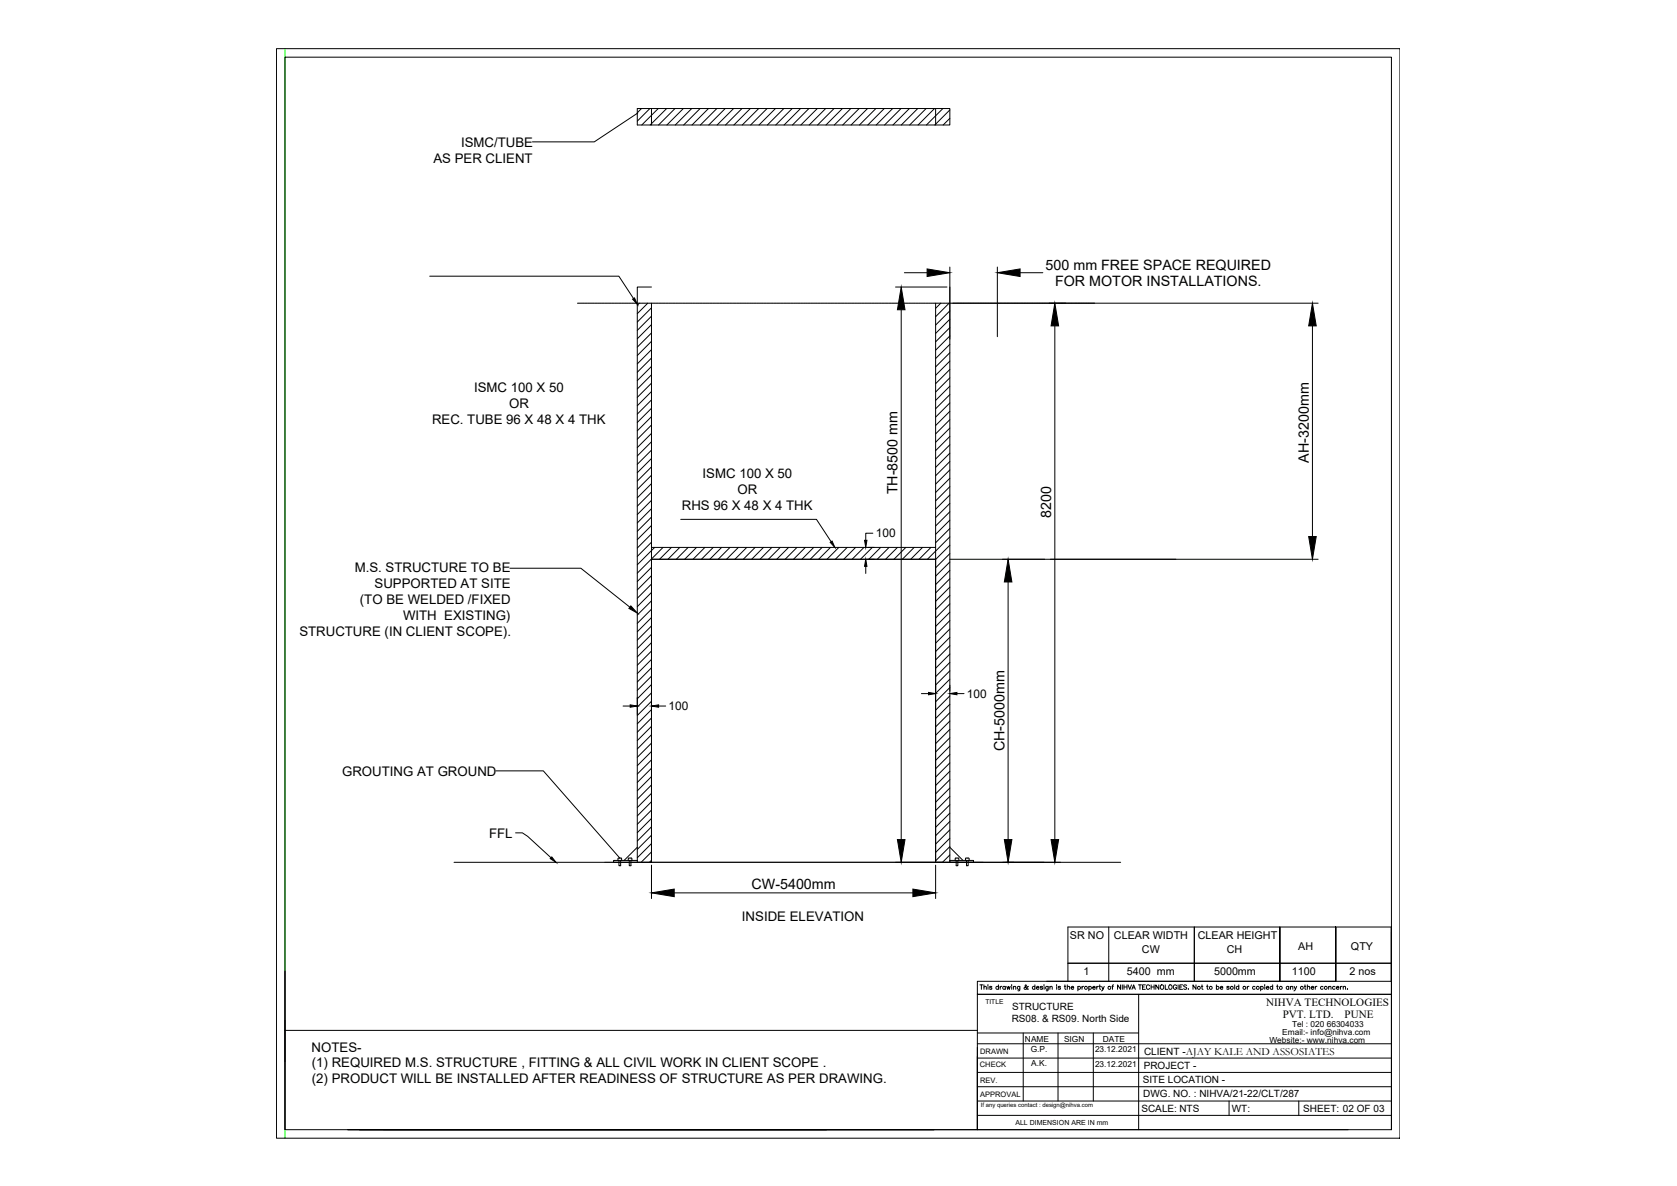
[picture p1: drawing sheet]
<svg xmlns="http://www.w3.org/2000/svg" width="594mm" height="420mm" viewBox="0 0 594 420" stroke-linecap="round" stroke-linejoin="round" font-family="sans-serif">
<!-- layer: 0 -->
<path d="M101 17.2v386" fill="none" stroke="#0f0" stroke-width=".35"/>
<!-- layer: at_Rect -->
<path d="M230.8 305.5v-107.4h100.6v107.4" fill="none" stroke="#000" stroke-width=".35"/>
<!-- layer: 0 -->
<path d="M230.8 305.5h100.6" fill="none" stroke="#a6a6a6" stroke-width=".35"/>
<g fill="none" stroke="#000" stroke-width=".35">
<path d="M97.9 17.2h398v386h-398zM101 20.3h391.9v379.9h-391.9zM225.8 38.4h110.7v5.9h-110.7zM227.3 38.4l-1.5 1.5M230.2 38.4l-4.4 4.5M230.8 38.4v5.9M233.2 38.4l-5.8 5.9M236.2 38.4l-5.9 5.9M239.1 38.4l-5.8 5.9M242.1 38.4l-5.9 5.9M245 38.4l-5.8 5.9M248 38.4l-5.8 5.9"/>
<path d="M251 38.4l-5.9 5.9M253.9 38.4l-5.8 5.9M256.9 38.4l-5.8 5.9M259.9 38.4l-5.9 5.9M262.8 38.4l-5.8 5.9M265.8 38.4l-5.8 5.9M268.8 38.4l-5.9 5.9M271.7 38.4l-5.8 5.9M274.7 38.4l-5.8 5.9M277.7 38.4l-5.9 5.9M280.6 38.4l-5.8 5.9M283.6 38.4l-5.8 5.9"/>
<path d="M286.6 38.4l-5.9 5.9M289.5 38.4l-5.8 5.9M292.5 38.4l-5.8 5.9M295.5 38.4l-5.9 5.9M298.4 38.4l-5.8 5.9M301.4 38.4l-5.8 5.9M304.4 38.4l-5.9 5.9M307.3 38.4l-5.8 5.9M310.3 38.4l-5.8 5.9M313.3 38.4l-5.9 5.9M316.2 38.4l-5.8 5.9M319.2 38.4l-5.8 5.9"/>
<path d="M322.2 38.4l-5.9 5.9M325.1 38.4l-5.8 5.9M328.1 38.4l-5.9 5.9M331.1 38.4l-5.9 5.9M331.4 38.4v5.9M334 38.4l-5.8 5.9M336.5 38.9l-5.4 5.4M225.7 40.2l-15.2 10.1h-21.9M336.5 41.9l-2.4 2.4M152.2 97.8h67l5.2 8M320.4 96.6h8M336.5 94.6v210.9h8.4v-.7h-8.4"/>
<path d="M353.3 94.6v24.7M361.4 96.6h8M204.6 107.4h.2M204.9 107.4h.4M205.4 107.4h.4M205.9 107.4h.4M206.4 107.4h.4M206.9 107.4h.4M207.4 107.4h.4M207.9 107.4h.4M208.4 107.4h.4M208.9 107.4h.4"/>
<path d="M209.4 107.4h.4M209.9 107.4h.4M210.4 107.4h.4M210.9 107.4h.4M211.4 107.4h.4M211.9 107.4h.4M212.4 107.4h.4M212.9 107.4h.4M213.4 107.4h.4M213.9 107.4h.4M214.4 107.4h.4M214.9 107.4h.4"/>
<path d="M215.4 107.4h.4M215.9 107.4h.4M216.4 107.4h.4M216.9 107.4h.4M217.5 107.4h.4M218 107.4h.4M218.5 107.4h.4M219 107.4h.4M219.5 107.4h.4M220 107.4h.4M220.5 107.4h.4M221 107.4h.4"/>
<path d="M221.5 107.4h.4M222 107.4h.4M222.5 107.4h.4M223 107.4h.4M223.5 107.4h.4M224 107.4h.4M224.5 107.4h.4M225 107.4h.4M225.5 107.4h.4M226 107.4h.4M226.9 107.4h-.4l-.7 .8M227 107.4h.4"/>
<path d="M227.5 107.4h.4M228 107.4h.4M228.5 107.4h.4M229 107.4h.5l-3.7 3.7M229.5 107.4h.4M230 107.4h.4M230.5 107.4h.4M230.8 101.7h-5v203.1M230.8 107.4v86.5h100.6v-86.5M230.8 109.1l-5 5M230.8 112l-5 5.1M230.8 115l-5 5"/>
<path d="M230.8 118l-5 5M231 107.4h.4M231.5 107.4h.5M232 107.4h.4M232.6 107.4h.4M233.1 107.4h.4M233.6 107.4h.4M234.1 107.4h.4M234.6 107.4h.4M235.1 107.4h.4M235.6 107.4h.4M236.1 107.4h.4"/>
<path d="M236.6 107.4h.4M237.1 107.4h.4M237.6 107.4h.4M238.1 107.4h.4M238.6 107.4h.4M239.1 107.4h.4M239.6 107.4h.4M240.1 107.4h.4M240.6 107.4h.4M241.1 107.4h.4M241.6 107.4h.4M242.1 107.4h.4"/>
<path d="M242.6 107.4h.4M243.1 107.4h.4M243.6 107.4h.4M244.1 107.4h.4M244.6 107.4h.4M245.1 107.4h.4M245.6 107.4h.4M246.1 107.4h.4M246.6 107.4h.4M247.1 107.4h.5M247.6 107.4h.4M248.2 107.4h.4"/>
<path d="M248.7 107.4h.4M249.2 107.4h.4M249.7 107.4h.4M250.2 107.4h.4M250.7 107.4h.4M251.2 107.4h.4M251.7 107.4h.4M252.2 107.4h.4M252.7 107.4h.4M253.2 107.4h.4M253.7 107.4h.4M254.2 107.4h.4"/>
<path d="M254.7 107.4h.4M255.2 107.4h.4M255.7 107.4h.4M256.2 107.4h.4M256.7 107.4h.4M257.2 107.4h.4M257.7 107.4h.4M258.2 107.4h.4M258.7 107.4h.4M259.2 107.4h.4M259.7 107.4h.4M260.2 107.4h.4"/>
<path d="M260.7 107.4h.4M261.2 107.4h.4M261.7 107.4h.4M262.2 107.4h.4M262.7 107.4h.5M263.2 107.4h.4M263.8 107.4h.4M264.3 107.4h.4M264.8 107.4h.4M265.3 107.4h.4M265.8 107.4h.4M266.3 107.4h.4"/>
<path d="M266.8 107.4h.4M267.3 107.4h.4M267.8 107.4h.4M268.3 107.4h.4M268.8 107.4h.4M269.3 107.4h.4M269.8 107.4h.4M270.3 107.4h.4M270.8 107.4h.4M271.3 107.4h.4M271.8 107.4h.4M272.3 107.4h.4"/>
<path d="M272.8 107.4h.4M273.3 107.4h.4M273.8 107.4h.4M274.3 107.4h.4M274.8 107.4h.4M275.3 107.4h.4M275.8 107.4h.4M276.3 107.4h.4M276.8 107.4h.4M277.3 107.4h.4M277.8 107.4h.5M278.3 107.4h.5"/>
<path d="M278.9 107.4h.4M279.4 107.4h.4M279.9 107.4h.4M280.4 107.4h.4M280.9 107.4h.4M281.4 107.4h.4M281.9 107.4h.4M282.4 107.4h.4M282.9 107.4h.4M283.4 107.4h.4M283.9 107.4h.4M284.4 107.4h.4"/>
<path d="M284.9 107.4h.4M285.4 107.4h.4M285.9 107.4h.4M286.4 107.4h.4M286.9 107.4h.4M287.4 107.4h.4M287.9 107.4h.4M288.4 107.4h.4M288.9 107.4h.4M289.4 107.4h.4M289.9 107.4h.4M290.4 107.4h.4"/>
<path d="M290.9 107.4h.4M291.4 107.4h.4M291.9 107.4h.4M292.4 107.4h.4M292.9 107.4h.4M293.5 107.4h.4M293.9 107.4h.5M294.5 107.4h.4M295 107.4h.4M295.5 107.4h.4M296 107.4h.4M296.5 107.4h.4"/>
<path d="M297 107.4h.4M297.5 107.4h.4M298 107.4h.4M298.5 107.4h.4M299 107.4h.4M299.5 107.4h.4M300 107.4h.4M300.5 107.4h.4M301 107.4h.4M301.5 107.4h.4M302 107.4h.4M302.5 107.4h.4"/>
<path d="M303 107.4h.4M303.5 107.4h.4M304 107.4h.4M304.5 107.4h.4M305 107.4h.4M305.5 107.4h.4M306 107.4h.4M306.5 107.4h.4M307 107.4h.4M307.5 107.4h.4M308 107.4h.4M308.5 107.4h.4"/>
<path d="M309.1 107.4h.4M309.5 107.4h.5M310.1 107.4h.4M310.6 107.4h.4M311.1 107.4h.4M311.6 107.4h.4M312.1 107.4h.4M312.6 107.4h.4M313.1 107.4h.4M313.6 107.4h.4M314.1 107.4h.4M314.6 107.4h.4"/>
<path d="M315.1 107.4h.4M315.6 107.4h.4M316.1 107.4h.4M316.6 107.4h.4M317.1 107.4h.4M317.2 101.7h18.3M317.6 107.4h.4M318.1 107.4h.4M318.6 107.4h.4M319.1 107.4h.4M319.3 109.7v187.7M319.6 107.4h.4"/>
<path d="M320.1 107.4h.4M320.6 107.4h.4M321.1 107.4h.4M321.6 107.4h.4M322.1 107.4h.4M322.6 107.4h.4M323.1 107.4h.4M323.6 107.4h.4M324.1 107.4h.5M324.7 107.4h.4M325.2 107.4h.4M325.7 107.4h.4"/>
<path d="M326.2 107.4h.4M326.7 107.4h.4M327.2 107.4h.4M327.7 107.4h.4M328.2 107.4h.4M328.7 107.4h.4M329.2 107.4h.4M329.7 107.4h.4M330.2 107.4h.4M330.7 107.4h.4M331.2 107.4h.4M331.7 107.4h.4"/>
<path d="M332.2 107.4h.4M332.7 107.4h.4M333.2 107.4h.4M333.3 107.4l-1.9 1.8M333.7 107.4h.4M334.2 107.4h.4M334.7 107.4h.4M335.2 107.4h.4M335.7 107.4h.4M336.5 110.1l-5.1 5.1M336.5 113.1l-5.1 5M336.5 116.1l-5.1 5"/>
<path d="M336.5 119l-5.1 5.1M336.6 107.4h-.4l-4.8 4.8M336.7 107.4h.4M337.2 107.4h129.8M373.7 115.5v181.9M464.9 115.5v74.6M230.8 120.9l-5 5.1M230.8 123.9l-5 5M230.8 126.8l-5 5.1M230.8 129.8l-5 5M230.8 132.8l-5 5M230.8 135.7l-5 5.1"/>
<path d="M230.8 138.7l-5 5M336.5 122l-5.1 5M336.5 125l-5.1 5M336.5 127.9l-5.1 5M336.5 130.9l-5.1 5M336.5 133.8l-5.1 5.1M336.5 136.8l-5.1 5M336.5 139.8l-5.1 5M230.8 141.7l-5 5M230.8 144.6l-5 5.1M230.8 147.6l-5 5M230.8 150.6l-5 5"/>
<path d="M230.8 153.5l-5 5.1M230.8 156.5l-5 5M230.8 159.5l-5 5M336.5 142.7l-5.1 5.1M336.5 145.7l-5.1 5M336.5 148.7l-5.1 5M336.5 151.6l-5.1 5.1M336.5 154.6l-5.1 5M336.5 157.6l-5.1 5M230.8 162.4l-5 5.1M230.8 165.4l-5 5M230.8 168.4l-5 5"/>
<path d="M230.8 171.3l-5 5.1M230.8 174.3l-5 5M230.8 177.3l-5 5M336.5 160.5l-5.1 5.1M336.5 163.5l-5.1 5M336.5 166.5l-5.1 5M336.5 169.4l-5.1 5.1M336.5 172.4l-5.1 5M336.5 175.4l-5.1 5M336.5 178.3l-5.1 5.1M230.8 193.9v111.6M230.8 180.2l-5 5.1"/>
<path d="M230.8 183.2l-5 5M230.8 186.2l-5 5M230.8 189.1l-5 5.1M230.8 192.1l-5 5M231.9 193.9l-6.1 6.2M234.9 193.9l-9.1 9.2M237.8 193.9l-4.2 4.2M240.8 193.9l-4.2 4.2M241.1 184h48.1l5.2 7.9M243.8 193.9l-4.2 4.2M246.7 193.9l-4.2 4.2M249.7 193.9l-4.2 4.2"/>
<path d="M252.7 193.9l-4.2 4.2M255.6 193.9l-4.2 4.2M258.6 193.9l-4.2 4.2M261.6 193.9l-4.2 4.2M264.5 193.9l-4.2 4.2M267.5 193.9l-4.2 4.2M270.5 193.9l-4.2 4.2M273.4 193.9l-4.2 4.2M276.4 193.9l-4.2 4.2M279.4 193.9l-4.2 4.2M282.3 193.9l-4.2 4.2M285.3 193.9l-4.2 4.2"/>
<path d="M288.3 193.9l-4.2 4.2M291.2 193.9l-4.2 4.2M294.2 193.9l-4.2 4.2M297.2 193.9l-4.2 4.2M300.1 193.9l-4.2 4.2M303.1 193.9l-4.2 4.2M306.1 193.9l-4.2 4.2M307.4 198.1h2.3M307.4 193.9h2.3M309 193.9l-4.2 4.2M309.2 188.9h-2.5v2.5M312 193.9l-4.2 4.2"/>
<path d="M315 193.9l-4.2 4.2M317.9 193.9l-4.2 4.2M320.9 193.9l-4.2 4.2M323.8 193.9l-4.1 4.2M326.8 193.9l-4.2 4.2M329.8 193.9l-4.2 4.2M331.4 193.9v111.6M336.5 190.2l-8 7.9M336.5 181.3l-5.1 5M336.5 184.3l-5.1 5M336.5 187.2l-5.1 5.1M336.5 193.2l-5.1 5"/>
<path d="M336.5 196.1l-5.1 5.1M336.5 199.1l-5.1 5M336.5 198.1h130.5M180.6 201.3h25.2l17.3 13.8M230.8 201l-5 5M230.8 204l-5 5M230.8 206.9l-5 5.1M230.8 209.9l-5 5M230.8 212.9l-5 5M230.8 215.8l-5 5M230.8 218.8l-5 5M306.7 200.6v2.6"/>
<path d="M336.5 202.1l-5.1 5M336.5 205l-5.1 5.1M336.5 208l-5.1 5M336.5 211l-5.1 5M336.5 213.9l-5.1 5.1M336.5 216.9l-5.1 5M336.5 219.8l-5.1 5.1M357.1 206.2v91.2M230.8 221.7l-5 5.1M230.8 224.7l-5 5M230.8 227.7l-5 5M230.8 230.6l-5 5.1"/>
<path d="M230.8 233.6l-5 5M230.8 236.6l-5 5M230.8 239.5l-5 5.1M336.5 222.8l-5.1 5M336.5 225.8l-5.1 5M336.5 228.7l-5.1 5.1M336.5 231.7l-5.1 5M336.5 234.7l-5.1 5M336.5 237.6l-5.1 5.1M220.7 250.1h2.5M225.8 247.1v6M230.8 242.5l-5 5"/>
<path d="M230.8 245.5l-5 5M230.8 248.4l-5 5.1M230.8 251.4l-5 5M230.8 254.4l-5 5M230.8 257.3l-5 5.1M233.3 250.1h2.5M326.4 245.7h2.5M336.5 240.6l-5.1 5M336.5 243.6l-5.1 5M336.5 246.5l-5.1 5.1M336.5 249.5l-5.1 5M336.5 252.5l-5.1 5"/>
<path d="M336.5 255.4l-5.1 5.1M336.5 258.4l-5.1 5M339 245.7h2.5M175.6 273.1h16.9l27.1 30.9M230.8 260.3l-5 5M230.8 263.3l-5 5M230.8 266.2l-5 5.1M230.8 269.2l-5 5M230.8 272.2l-5 5M230.8 275.1l-5 5.1M230.8 278.1l-5 5M336.5 261.4l-5.1 5"/>
<path d="M336.5 264.3l-5.1 5.1M336.5 267.3l-5.1 5M336.5 270.3l-5.1 5M336.5 273.2l-5.1 5.1M336.5 276.2l-5.1 5M336.5 279.2l-5.1 5M182.6 295.1h2.5l1.8 1.2 8.3 7.6M230.8 281.1l-5 5M230.8 284l-5 5.1M230.8 287l-5 5M230.8 290l-5 5M230.8 292.9l-5 5.1"/>
<path d="M230.8 295.9l-5 5M230.8 298.9l-5 5M336.5 282.1l-5.1 5.1M336.5 285.1l-5.1 5M336.5 288.1l-5.1 5M336.5 291l-5.1 5.1M336.5 294l-5.1 5M336.5 297l-5.1 5M336.5 299.9l-5.1 5.1M160.8 305.5h236.2M218.9 304.2h1.3v.6h-.3v1.9h-.6v-1.9h-.4zM222.6 304.2h1.3v.6h-.4v1.9h-.6v-1.9h-.3z"/>
<path d="M225.8 304.8h-8.4v.7h6.7M225.8 304.8v.7M225.8 300.2l-4.7 4.6M230.8 306.5v11.8M230.8 301.8l-3.7 3.7M230.8 304.8l-.7 .7M238.8 316.3h84.6M331.4 306.5v11.8M336.5 302.9l-2.6 2.6M336.5 300.2l4.6 4.6M338.4 304.2h1.3v.6h-.4v1.9h-.6v-1.9h-.3zM342 304.2h1.3v.6h-.3v1.9h-.6v-1.9h-.4z"/>
<path d="M392.8 328.4v19.2M423.1 328.4v19.2M473.2 328.4v19.2zM492.9 328.4v19.2zM101 344v56.2M347.1 348.9h1.1M347.7 348.9v1.6M348.6 349.7l.4-.3 .3 .1 .1 1M348.6 348.9v1.6M349.9 349h.1M350 349.5v1M351.4 349.7l-.3-.3-.6 .3 .8 .3v.4l-.8-.1"/>
<path d="M353.7 349.7a.51 .51 0 0 0-.7-.1 .51 .51 0 0 0 0 .7 .51 .51 0 0 0 .7 0M353.7 348.9v1.6M354.3 349.4v1.1M354.9 349.4l-.6 .5M356.1 349.7a.51 .51 0 0 0-.7-.1 .51 .51 0 0 0 0 .7 .51 .51 0 0 0 .7 0M356.1 349.4v1.1M356.7 349.4l.3 1.1 .3-1.1 .3 1.1 .3-1.1M358.3 349h.1M358.4 349.5v1M359 349.7l.4-.3 .4 .1v1M359 349.4v1.1M361.3 349.4l-.1 1.5h-.6"/>
<path d="M361.3 349.7a.51 .51 0 0 0-.8-.1 .51 .51 0 0 0 0 .7 .51 .51 0 0 0 .8 0M364.3 349.6l-.2-.2a.95 .95 0 0 1-1.3 .9v-.4l.8-.6-.2-.4-.2 .6 .7 .9 .4-.1M366.6 349.7a.51 .51 0 0 0-.7-.1 .51 .51 0 0 0 0 .7 .51 .51 0 0 0 .7 0M366.6 348.9v1.6M367.1 349.9h1a.51 .51 0 0 0-.6-.4 .51 .51 0 0 0-.5 .5 .51 .51 0 0 0 .5 .5l.6-.2M369.3 349.7l-.3-.3-.5 .3 .8 .3v.4l-.8-.1M369.8 349h.1M369.9 349.5v1M370.8 347.6h102.4M371.3 349.4l-.1 1.5h-.6M371.3 349.7a.51 .51 0 0 0-.7-.1 .51 .51 0 0 0 0 .7 .51 .51 0 0 0 .7 0M371.9 349.7l.4-.3 .4 .1 .1 1"/>
<path d="M371.9 349.4v1.1M374.2 349h.1M374.3 349.5v1M375.7 349.7l-.3-.3-.6 .3 .8 .3v.4l-.8-.1M377 349.4h.6M377.2 348.9v1.3l.4 .3M378.1 349.7l.4-.3 .3 .1 .1 1M378.1 348.9v1.6M378.3 347.6v-19.2h114.6v19.2M378.3 341.2h114.6M379.5 349.9h.9a.51 .51 0 0 0-.6-.4 .51 .51 0 0 0-.4 .5 .51 .51 0 0 0 .4 .5l.6-.2M381.8 349.7a.51 .51 0 0 1 .8-.1 .51 .51 0 0 1 0 .7 .51 .51 0 0 1-.8 0"/>
<path d="M381.8 349.4v1.6M383.3 349.4v1.1M383.9 349.4l-.6 .5M385.7 349.7a.51 .51 0 0 1 .8-.1 .51 .51 0 0 1 0 .7 .51 .51 0 0 1-.8 0M385.7 349.4v1.6M387.1 349.9h.9a.51 .51 0 0 0-.6-.4 .51 .51 0 0 0-.4 .5 .51 .51 0 0 0 .5 .5l.5-.2M388.5 349.4v1.1M389.1 349.4l-.6 .5M389.4 349.4h.5M389.6 348.9v1.3l.4 .3M390.3 349.4l.4 1.1 .5-1.1M390.7 350.5l-.5 .5"/>
<path d="M393.9 349.4h.5M394.5 348.9l-.4 .3v1.3M397 348.9v1.6l-1.1-1.6v1.6M397.6 348.9v1.6M398.2 348.9v1.6M398.2 349.7h1M399.2 348.9v1.6M399.6 348.9l.6 1.6 .6-1.6M401 350.5l.6-1.6 .6 1.6M401.2 350h.8M403.3 348.9h1.1M403.4 352.3h-57.2v47.9"/>
<path d="M403.8 348.9v1.6M404.7 349.7h.6M405.7 348.9h-1v1.6h1M407.2 349.3a.58 .58 0 0 0-.6-.4 .58 .58 0 0 0-.5 .6v.4a.58 .58 0 0 0 .5 .6 .58 .58 0 0 0 .6-.4M407.8 349.7h1M407.8 348.9v1.6M408.8 348.9v1.6M410.5 348.9v1.6l-1.1-1.6v1.6M412.8 348.9v1.6h.9M416.8 349.3a.59 .59 0 0 0-.7-.4 .59 .59 0 0 0-.4 .6v.4a.57 .57 0 0 0 .5 .6 .57 .57 0 0 0 .6-.6h-.4M417.3 348.9v1.6M417.9 349.7h.7"/>
<path d="M418.9 348.9h-1v1.6h1M420.4 349.1l-.4-.2-.7 .2 .2 .4 .9 .5-.4 .5-.7-.2M421 350.3h.1M423.7 348.9v1.6l-1.1-1.6v1.6M425.6 349.4h.5M425.8 348.9v1.3l.4 .3M427.4 349.4h.6M427.7 348.9v1.3l.3 .3M430.9 349.7a.51 .51 0 0 1 .8-.1 .51 .51 0 0 1 0 .7 .51 .51 0 0 1-.8 0M430.9 348.9v1.6M432.3 349.9h.9a.51 .51 0 0 0-.6-.4 .51 .51 0 0 0-.4 .5 .51 .51 0 0 0 .5 .5l.5-.2M435.4 349.7l-.3-.3-.5 .3 .8 .3v.4l-.8-.1"/>
<path d="M437.4 348.9v1.6M438.8 349.7a.51 .51 0 0 0-.7-.1 .51 .51 0 0 0 0 .7 .51 .51 0 0 0 .7 0M438.8 348.9v1.6M441.9 349.4v1.1M442.5 349.4l-.6 .5M444.6 349.7a.51 .51 0 0 0-.7-.1 .51 .51 0 0 0 0 .7 .51 .51 0 0 0 .7 0M446.6 349.7a.51 .51 0 0 1 .7-.1 .51 .51 0 0 1 0 .7 .51 .51 0 0 1-.7 0M446.6 349.4v1.6M448 349h.1M448 349.5v1M448.6 349.9h.9a.51 .51 0 0 0-.6-.4 .51 .51 0 0 0-.4 .5 .51 .51 0 0 0 .5 .5l.5-.2M450.8 349.7a.51 .51 0 0 0-.7-.1 .51 .51 0 0 0 0 .7 .51 .51 0 0 0 .7 0"/>
<path d="M450.8 348.9v1.6M452.3 349.4h.5M452.5 348.9v1.3l.4 .3M453.4 347.6v-19.2v19.2M456.6 349.7a.51 .51 0 0 0-.8-.1 .51 .51 0 0 0 0 .7 .51 .51 0 0 0 .8 0M456.6 349.4v1.1M457.2 349.7l.3-.3 .4 .1 .1 1M457.2 349.4v1.1M458.4 349.4l.5 1.1 .5-1.1M458.9 350.5l-.5 .5M462.1 349.4h.5M462.3 348.9v1.3l.4 .3"/>
<path d="M463.1 349.7l.4-.3 .4 .1 .1 1M463.1 348.9v1.6M464.5 349.9h.9a.51 .51 0 0 0-.6-.4 .51 .51 0 0 0-.4 .5 .51 .51 0 0 0 .5 .5l.5-.2M465.9 349.4v1.1M466.5 349.4l-.6 .5M468.7 349.7a.51 .51 0 0 0-.7-.1 .51 .51 0 0 0 0 .7 .51 .51 0 0 0 .7 0M470.7 349.7l.4-.3 .3 .1 .1 1M470.7 349.4v1.1M473 349.7a.51 .51 0 0 0-.8-.1 .51 .51 0 0 0 0 .7 .51 .51 0 0 0 .8 0M473.4 349.9h.9a.51 .51 0 0 0-.5-.4 .51 .51 0 0 0-.5 .5 .51 .51 0 0 0 .5 .5l.5-.2M474.8 349.4v1.1M475.5 349.4l-.7 .5"/>
<path d="M475.8 349.7l.4-.3 .4 .1 .1 1M475.8 349.4v1.1M477.4 350.3h.1M101 365h245.2M346.2 379.9h146.7M346.2 374.8h146.7M346.2 369.8h146.7M346.2 366h57.2M362.5 366v24.1M374.8 366v24.1M387.3 366v24.1M346.2 385h146.7"/>
<path d="M346.2 390.1h146.7M346.2 395.1h146.7M435.4 390.1v5M460.1 390.1v5M135.8 400.2h341.8M292.8 400.2h-169.6h169.6M330.9 400.2h-203.6h203.6M403.4 400.2v-47.9h89.5h-146.7v-4.7h146.7v52.6"/>
<circle cx="384.7" cy="349.9" r=".53"/>
<circle cx="393" cy="349.9" r=".53"/>
<circle cx="411.6" cy="349.6" r=".73"/>
<circle cx="414.6" cy="349.6" r=".73"/>
<circle cx="424.7" cy="349.9" r=".53"/>
<circle cx="428.9" cy="349.9" r=".53"/>
<circle cx="436.4" cy="349.9" r=".53"/>
<circle cx="440.8" cy="349.9" r=".53"/>
<circle cx="445.6" cy="349.9" r=".53"/>
<circle cx="453.7" cy="349.9" r=".52"/>
<circle cx="461.2" cy="349.9" r=".52"/>
<circle cx="469.7" cy="349.9" r=".52"/>
</g>
<g fill="#000" stroke="#000" stroke-width=".35">
<path d="M328.4 95.3l8.1 1.3-8.1 1.4zM353.3 96.6l8.1-1.3v2.7zM224.1 106l.7-.5 1 2.3zM319.3 101.7l1.3 8h-2.7zM373.7 107.4l1.3 8.1h-2.7zM464.9 107.4l1.4 8.1h-2.7zM294.1 192.1l.7-.4 1 2.2zM306.3 191.4h.8l-.4 2.5zM463.6 190.1h2.7l-1.4 8zM223.5 214.7l2.3 2.5-3-1.7zM306.7 198.1l.4 2.5h-.8zM357.1 198.1l1.4 8.1h-2.7z"/>
<path d="M223.2 249.7l2.6 .4-2.6 .4zM230.8 250.1l2.5-.4v.8zM328.9 245.3l2.5 .4-2.5 .4zM336.5 245.7l2.5-.4v.8zM317.9 297.4h2.7l-1.3 8.1zM355.8 297.4h2.7l-1.4 8.1zM372.3 297.4h2.7l-1.3 8.1zM195.5 303.6l1.5 1.9-2.1-1.3zM230.8 316.3l8-1.3v2.7zM323.4 315l8 1.3-8 1.4z"/>
</g>
<!-- layer: at_Entity -->
<path d="M214.2 305.5h134.1" fill="none" stroke="#595959" stroke-width=".35"/>
<g font-size="5.1">
<text x="370.4" y="95.5">500 mm FREE SPACE REQUIRED</text>
<text x="373.8" y="101.3">FOR MOTOR INSTALLATIONS.</text>
<text x="463.7" y="163.9" transform="rotate(-90 463.7 163.9)">AH-3200mm</text>
<text x="318" y="175.1" transform="rotate(-90 318 175.1)">TH-8500 mm</text>
<text x="372.4" y="183.5" transform="rotate(-90 372.4 183.5)">8200</text>
<text x="355.8" y="266.1" transform="rotate(-90 355.8 266.1)">CH-5000mm</text>
<text x="266.3" y="315">CW-5400mm</text>
</g>
<g font-size="4.7">
<text x="163.3" y="52">ISMC/TUBE</text>
<text x="153.5" y="57.6">AS PER CLIENT</text>
<text x="168" y="138.9">ISMC 100 X 50</text>
<text x="180.4" y="144.5">OR</text>
<text x="153" y="150.2">REC. TUBE 96 X 48 X 4 THK</text>
<text x="248.9" y="169.5">ISMC 100 X 50</text>
<text x="261.3" y="175.2">OR</text>
<text x="241.5" y="180.8">RHS 96 X 48 X 4 THK</text>
<text x="125.7" y="202.5">M.S. STRUCTURE TO BE</text>
<text x="132.7" y="208.2">SUPPORTED AT SITE</text>
<text x="127.5" y="213.8">(TO BE WELDED /FIXED</text>
<text x="142.8" y="219.5">WITH EXISTING)</text>
<text x="106" y="225.1">STRUCTURE (IN CLIENT SCOPE).</text>
<text x="121.2" y="274.8">GROUTING AT GROUND</text>
<text x="173.3" y="296.7">FFL</text>
<text x="262.8" y="326.3">INSIDE ELEVATION</text>
<text x="110.4" y="372.5">NOTES-</text>
<text x="110.5" y="378.2">(1) REQUIRED M.S. STRUCTURE , FITTING &amp; ALL CIVIL WORK IN CLIENT SCOPE .</text>
<text x="110.5" y="383.8">(2) PRODUCT WILL BE INSTALLED AFTER READINESS OF STRUCTURE AS PER DRAWING.</text>
</g>
<g font-size="4.2">
<text x="310.3" y="190.4">100</text>
<text x="236.9" y="251.6">100</text>
<text x="342.6" y="247.2">100</text>
</g>
<g font-size="3.9">
<text x="448.5" y="356.4">NIHVA TECHNOLOGIES</text>
<text x="454.4" y="360.8">PVT. LTD.</text>
<text x="476.3" y="360.8">PUNE</text>
</g>
<g font-size="3.8">
<text x="379" y="332.5">SR NO</text>
<text x="394.6" y="332.5">CLEAR WIDTH</text>
<text x="424.3" y="332.5">CLEAR HEIGHT</text>
<text x="404.5" y="337.5">CW</text>
<text x="434.6" y="337.5">CH</text>
<text x="459.9" y="336.6">AH</text>
<text x="478.6" y="336.6">QTY</text>
<text x="383.9" y="345.5">1</text>
<text x="399.2" y="345.5">5400 mm</text>
<text x="430.1" y="345.5">5000mm</text>
<text x="457.6" y="345.5">1100</text>
<text x="478.1" y="345.5">2 nos</text>
</g>
<g font-size="3.5">
<text x="358.5" y="357.9">STRUCTURE</text>
<text x="358.4" y="362.2">RS08. &amp; RS09. North Side</text>
<text x="405.3" y="373.6">CLIENT -AJAY KALE AND ASSOSIATES</text>
<text x="404.9" y="383.7">SITE LOCATION -</text>
<text x="405.2" y="378.6">PROJECT -</text>
<text x="405" y="388.7">DWG. NO. : NIHVA/21-22/CLT/287</text>
<text x="404.4" y="393.8">SCALE: NTS</text>
<text x="436.4" y="393.8">WT:</text>
<text x="461.7" y="393.8">SHEET: 02 OF 03</text>
</g>
<g font-size="3">
<text x="457.7" y="363.8">Tel : 020 66304033</text>
<text x="363.1" y="369">NAME</text>
<text x="376.9" y="369">SIGN</text>
<text x="390.7" y="369">DATE</text>
<text x="449.7" y="369.5">Website:- www.nihva.com</text>
<text x="454.3" y="366.7">Email:- info@nihva.com</text>
<text x="365.2" y="372.8">G.P.</text>
<text x="365.3" y="377.8">A.K.</text>
<text x="387.9" y="372.8">23.12.2021</text>
<text x="387.9" y="377.9">23.12.2021</text>
</g>
<g font-size="2.7">
<text x="347.1" y="377.9">CHECK</text>
<text x="347.2" y="373.4">DRAWN</text>
<text x="347.2" y="383.6">REV.</text>
<text x="347.2" y="388.6">APPROVAL</text>
</g>
<text font-size="2.5" x="359.7" y="398.5">ALL DIMENSION ARE IN mm</text>
<text font-size="2.4" x="349.1" y="355.8">TITLE</text>
<text font-size="2.1" x="347.5" y="392.3">If any queries contact : design@nihva.com</text>
</svg>
